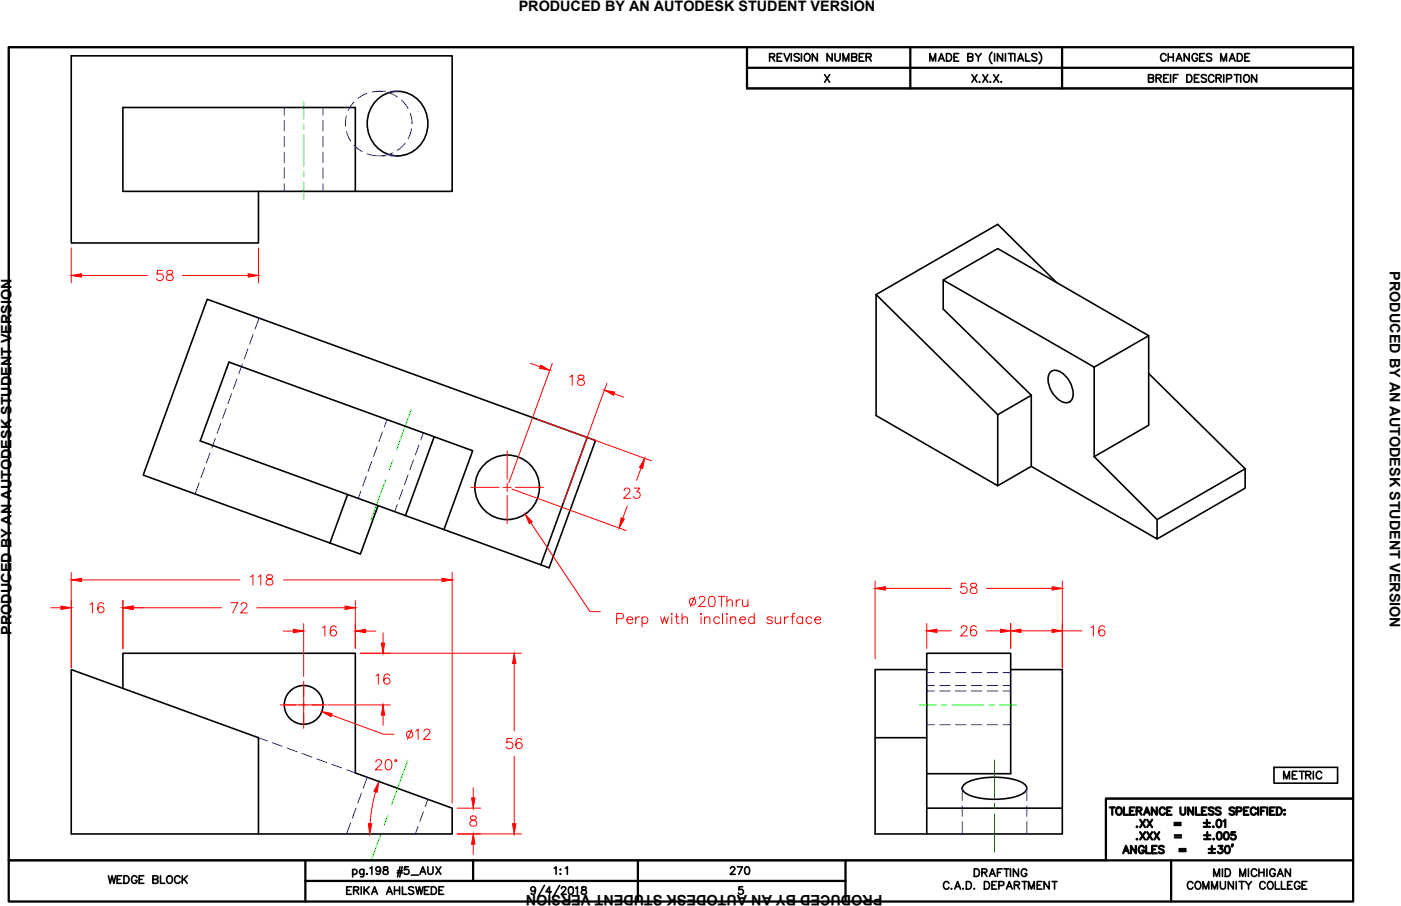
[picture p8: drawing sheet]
<svg xmlns="http://www.w3.org/2000/svg" width="432mm" height="279mm" viewBox="0 0 432 279" stroke-linecap="round" stroke-linejoin="round" font-family="sans-serif">
<!-- layer: OBJECT LINES -->
<g fill="none" stroke="#000" stroke-width=".5">
<path d="M2.7 14.6h227.5v12.7h186.8v219h-76.2v19h-338.1zM286.6 18.9v-2.4l.9 2.4 .9-2.4v2.4M289.3 18.9l.9-2.4 .8 2.4M289.6 18.1h1.1M291.7 16.5h.8a1.25 1.25 0 0 1 .8 1.2 1.25 1.25 0 0 1-.8 1.2h-.8zM294 17.6h.9M295.5 16.5h-1.5v2.4h1.5M298.3 17.6l1.3-.1 .2-.3-.1-.5-1.4-.2v2.4l1.4-.3 .1-.5-.5-.5M300.6 16.5l.9 1.1 .9-1.1M301.5 17.6v1.3M305.8 16.1a2.42 2.42 0 0 0 0 3.5M306.5 16.5v2.4"/>
<path d="M309 16.5v2.4l-1.6-2.4v2.4M309.9 16.5v2.4M310.8 16.5h1.5M311.6 16.5v2.4M312.8 16.5v2.4M313.7 18.9l.9-2.4 .9 2.4M314 18.1h1.1M316.1 16.5v2.4h1.4M319.6 16.8a.88 .88 0 0 0-1.6 .3l.2 .3 1.2 .5a.54 .54 0 0 1 0 .8 1.06 1.06 0 0 1-1.4-.2M320.3 16.1a2.42 2.42 0 0 1 0 3.5M116.3 30.7a9.3 9.3 0 0 1 10.3-1.6 9.3 9.3 0 0 1 5.3 9 9.3 9.3 0 0 1-5.3 9 9.3 9.3 0 0 1-10.3-1.5 10.4 10.4 0 0 1 0-14.9zM254.1 23l1.6 2.4"/>
<path d="M255.7 23l-1.6 2.4M299.6 23l1.5 2.4M301.1 23l-1.5 2.4M301.9 25.1l-.1 .2h.2M302.9 23l1.6 2.4M304.5 23l-1.6 2.4M305.2 25.1l-.1 .2h.3M306.2 23l1.6 2.4M307.8 23l-1.6 2.4M308.6 25.1l-.1 .2h.2M79.7 59v15.9h-57.7v-57.7h117.4v41.8h-101.5v-25.9h71.6v25.9M270 90.8l37.5 37.1"/>
<path d="M290.7 86.4v8.9l27.2 26.6-10.4 6v21.9l-37.5-21.6v-37.4l37.5-21.6 18.2 17.9M290.7 86.4l16.8-9.7 46.5 26.8-16.8 9.7zM323.7 114.8a2.89 2.89 0 0 1 4.2 .6 7.4 7.4 0 0 1 2.5 7.7 2.4 2.4 0 0 1-3.8 .4 7.7 7.7 0 0 1-3.2-8.2zM337.2 113.2v27.6M354 103.5v27.6l-16.8 9.7M354 115.2l29.8 29.4M133.8 134.7l-8.8 24.3M181 134.9l-14.3 39.3M317.8 122v21.8l-10.3 6M107.1 152.5l-5.4 15M116.5 155.9l-5.4 15-9.4-3.4M337.2 140.8l19.4 19.4v6l-38.8-22.4"/>
<path d="M383.8 144.6v5.9l-27.2 15.7M383.8 144.6l-27.2 15.6M136.8 163.3l8.9-24.3-75.1-27.3-8.9 24.3 107.5 39.1 14.3-39.3-119.6-43.5-19.8 54.2 57.6 21M37.9 212.3v-10.8h71.6v36.9l29.9 10.8v8h-117.4v-50.7l57.7 21v29.7M285.6 206.5h-15.9v50.7h57.7v-50.7h-15.9M285.6 201.5h25.9v37.1h-25.9zM269.7 227.5h15.9M285.6 238.6v18.6M392.7 236.6h19.6v4.9h-19.6zM285.6 249.2h41.8M297 242.1a13 13 0 0 1 8-2.4 19.3 19.3 0 0 1 10.5 2 1.57 1.57 0 0 1 1 1.4 1.57 1.57 0 0 1-1 1.4 22.1 22.1 0 0 1-15.5 1.2l-1-.4a3.4 3.4 0 0 1-2.4-2.2zM108.7 268.4a.75 .75 0 0 1 1.1-.1 .75 .75 0 0 1 0 1.1 .75 .75 0 0 1-1.1-.1"/>
<path d="M108.7 268.1v2.3M112.2 268.1v1.8a.61 .61 0 0 1-.4 .5 .61 .61 0 0 1-.7-.1M112.2 268.4a.75 .75 0 0 0-1.2-.1 .75 .75 0 0 0 0 1.1 .75 .75 0 0 0 1.2-.1M113 269.4l-.1 .1h.3M114 267.7l.6-.4v2.3M117.3 268.1a.73 .73 0 0 1-1 .6 .73 .73 0 0 1-.3-1.1 .73 .73 0 0 1 1.2 0l.1 .5a1.09 1.09 0 0 1-.9 1.5l-.5-.3M118.3 267.4v.7l.6 .2a.67 .67 0 0 1 .7 .6 .67 .67 0 0 1-.5 .7h-.5a.67 .67 0 0 1-.6-.7 .67 .67 0 0 1 .7-.6l.7-.2 .1-.5a.87 .87 0 0 0-1.2-.2zM122.4 269.2h1.6M122.5 268.5h1.6M123.3 267.3l-.8 3.1M124 267.3l-.8 3.1M125.9 267.3h-1.2l-.1 1a.82 .82 0 0 1 1.3 0 .82 .82 0 0 1-.2 1.2 .82 .82 0 0 1-1.2-.3"/>
<path d="M126.8 269.9h2.2M129.4 269.6l.9-2.3 .9 2.3M129.8 268.9h1.1M131.9 267.3v1.7a.79 .79 0 0 0 .8 .7 .79 .79 0 0 0 .7-.7v-1.7M134.3 267.3l1.6 2.3M135.9 267.3l-1.6 2.3M165 274.2a.73 .73 0 0 1-1 .7 .73 .73 0 0 1-.3-1.2 .73 .73 0 0 1 1.2 .1 1.24 1.24 0 0 1-.8 2l-.4-.3M167.8 273l-2 3.6M169.9 275h-1.6l1.1-1.5v2.3M170.8 267.7l.6-.4v2.3M172.5 273l-2 3.6M172.6 268.2h.2z"/>
<path d="M172.7 269.4v.2zM173 274l.5-.5 .7 .1 .2 .3-.3 .8-1.2 1.1h1.6M174.3 267.7l.6-.4v2.3M175.5 273.6a.76 .76 0 0 1 1.1 .3l.1 .6a1.01 1.01 0 0 1-.9 1.3 1.49 1.49 0 0 1-.3-2.2zM177.4 273.9l.6-.4v2.3M179.4 273.6a.47 .47 0 0 0 .2 .8l.5 .1a.67 .67 0 0 1 .7 .6 .67 .67 0 0 1-.6 .7h-.5a.67 .67 0 0 1-.5-.7 .67 .67 0 0 1 .7-.6l.4-.1a.47 .47 0 0 0 .2-.8zM228.9 273.5h-1.1l-.1 1a.83 .83 0 0 1 1.2-.1 .83 .83 0 0 1-.1 1.3 .83 .83 0 0 1-1.2-.3"/>
<circle cx="156.3" cy="150.3" r="10"/>
<circle cx="93.6" cy="217.4" r="6"/>
</g>
<!-- layer: HIDDEN -->
<g fill="none" stroke="#00f" stroke-width=".31">
<path d="M87.6 33.1v2.4M87.6 37.1v3.3M99.6 33.1v2.4M99.6 37.1v3.3M106.8 35.7l-.3 3.2M109.1 31.5l-1.8 2.7M113.1 28.8l-2.8 1.6M116.7 28.2h2.1M117.9 28.2l-3.2 .2M119.5 28.6l3 1.3M120.4 28.2h2.1M123.8 30.9l2 2.5"/>
<path d="M126.4 34.9l.6 3.2M126.8 39.7l-1 3.1M127 38.1h.1M87.6 42v3.3M87.6 46.9v3.2M87.6 51.8v3.2M87.6 56.6v2.4M99.6 42v3.3M99.6 46.9v3.2M99.6 51.8v3.2M99.6 56.6v2.4M106.8 40.5l1.3 3"/>
<path d="M109.1 44.8l2.5 2M113.1 47.4l3.2 .7M116.7 48.1h2.1M120.4 48.1h2.1M121.1 47.1l-3.2 .9M124.9 44.2l-2.4 2.1M79.9 98.1l-1.3 3.4M73 116.8l-1.1 3.1M74.7 112.2l-1.1 3.1M76.4 107.7l-1.1 3M78 103.1l-1.1 3M64.7 139.7l-1.1 3.1"/>
<path d="M66.4 135.1l-1.1 3.1M68 130.6l-1.1 3M69.7 126l-1.1 3M71.4 121.4l-1.1 3M116.2 137.7l-1.1 3.1M117.9 133.1l-1.1 3.1M119.3 129.4l-.8 2.2M129.1 137.2l-1.1 3.1M130.5 133.5l-.8 2.2M61.4 148.9l-1.3 3.4M63 144.3l-1.1 3.1M111.2 151.5l-.8 2.2"/>
<path d="M112.9 146.9l-1.1 3M114.6 142.3l-1.1 3.1M122.4 155.6l-.8 2.2M124.1 151l-1.1 3M125.8 146.4l-1.1 3M127.5 141.8l-1.2 3.1M285.6 211.4h2.4M285.6 207.4h2.4M285.6 213.1h2.4M289.6 211.4h3.3M289.6 207.4h3.3M289.6 213.1h3.3"/>
<path d="M294.5 211.4h3.3M294.5 207.4h3.3M294.5 213.1h3.3M299.4 211.4h3.2M299.4 207.4h3.2M299.4 213.1h3.2M304.2 211.4h3.3M304.2 207.4h3.3M304.2 213.1h3.3M309.1 211.4h2.4M309.1 207.4h2.4M309.1 213.1h2.4"/>
<path d="M79.7 227.5l2.7 1M83.9 229l3.1 1.1M88.5 230.7l3 1.1M93.1 232.4l3 1.1M97.6 234l3.1 1.2M102.2 235.7l3.1 1.1M106.8 237.4l2.7 1M113.2 239.7l-1.2 3.4M285.6 223.5h2.4M289.6 223.5h3.3M294.5 223.5h3.3M299.4 223.5h3.2"/>
<path d="M304.2 223.5h3.3M309.1 223.5h2.4M108.1 253.8l-1.3 3.4M109.7 249.2l-1.1 3.1M111.4 244.6l-1.1 3.1M128.8 254.9l-.8 2.3M130.5 250.3l-1.1 3.1M131.9 246.5l-.8 2.3M296.6 243.1v3.8M296.6 248.5v3.3M296.6 253.4v3.8M316.5 243.1v3.8"/>
<path d="M316.5 248.5v3.3M316.5 253.4v3.8"/>
</g>
<!-- layer: CENTERLINE -->
<g fill="none" stroke="#0f0" stroke-width=".31">
<path d="M93.6 31.4v5.3M93.6 38.3v1.6M93.6 41.5v9.8M93.6 52.9v1.6M93.6 56.2v5.2M126.8 126.2l-4.6 12.6M118.9 148l-4.6 12.5M121.1 141.8l-1.1 3.1M283.4 217.4h5.2M290.2 217.4h1.6M293.4 217.4h9.8M304.8 217.4h1.6"/>
<path d="M308.1 217.4h5.1M125.7 234.4l-5.1 13.9M306.5 234.2v11.9M117.3 257.5l-2.9 7.8M119.5 251.4l-1.1 3M306.5 247.7v1.7M306.5 251v11.9"/>
</g>
<!-- layer: DIMENSIONS -->
<g fill="none" stroke="#f00" stroke-width=".31">
<path d="M22 76.5v10.7M79.7 76.5v10.7M25.1 84.9h20.3M50.1 83.4h-1.5l-.2 1.3a1.11 1.11 0 0 1 1.7 0 1.11 1.11 0 0 1-.2 1.7 1.11 1.11 0 0 1-1.7-.5M51.6 83.5a.64 .64 0 0 0 .3 1.1 1.17 1.17 0 0 1 1.2 .4 1.17 1.17 0 0 1 .1 1.2 1.12 1.12 0 0 1-1.2 .3 1.12 1.12 0 0 1-.7-1 1.79 1.79 0 0 1 1.8-1.1l.1-.6a1.18 1.18 0 0 0-1.6-.3zM56.2 84.9h20.3M163.5 112l3 1.1M170.2 112.1l-13.4 36.8M175.6 116.3l.8-.6v3.1M178.3 115.8a.64 .64 0 0 0 .3 1.1 1.16 1.16 0 0 1 1.2 .4 1.16 1.16 0 0 1 .2 1.2 1.12 1.12 0 0 1-1.3 .3 1.12 1.12 0 0 1-.7-1 1.42 1.42 0 0 1 1.5-.9 .65 .65 0 0 0 .3-1.1zM187.1 118.2l-13.4 36.8M156.3 139.1v8.7"/>
<path d="M165.6 129.3l35.2 12.8M189.3 121.4l2.9 1.1M145.1 150.3h8.7M155.1 150.3h2.5M156.3 149v2.6M156.3 152.8v8.7M157.7 150.8l35.3 12.8M158.8 150.3h8.7M192.4 151.3l.1-.5 .5-.3 .9 .2a.72 .72 0 0 1 .1 1l-1.8 2h2.1M193.3 156.1l-1.4 3.8M195.5 150.5h1.7l-.9 1.2a1.06 1.06 0 0 1 .9 1.5 1.06 1.06 0 0 1-1.7 .3l-.3-.4M197.6 144.3l-1.4 3.8"/>
<path d="M22 176.6v29.3M25.1 178.8h48.8M77.2 177.9l.8-.6v3.1M79.6 177.9l.8-.6v3.1M82.3 177.4a.65 .65 0 0 0 .3 1.1 1.17 1.17 0 0 1 1.2 .4 1.17 1.17 0 0 1 .2 1.2 1.13 1.13 0 0 1-1.3 .3 1.13 1.13 0 0 1-.7-1 1.83 1.83 0 0 1 1.8-1.1l.2-.6a1.19 1.19 0 0 0-1.7-.3zM87.4 178.8h48.8M139.4 176.6v71.1M163.6 161.2l18.3 27.4h3.1M269.7 179.2v24M297.8 179.9h-1.5l-.1 1.3a1.12 1.12 0 0 1 1.6 0 1.12 1.12 0 0 1-.2 1.7 1.12 1.12 0 0 1-1.6-.5M327.4 179.2v26.7M15.6 187.4h3.2"/>
<path d="M27.7 186.4l.8-.5v3.1M32 186.3a.92 .92 0 0 0-.9-.5 .92 .92 0 0 0-.8 .6 1.85 1.85 0 0 0 .7 2.6 .98 .98 0 0 0 1.1-.9 .98 .98 0 0 0-.9-1.1 .98 .98 0 0 0-1.1 1M37.9 185.2v14.9M41 187.4h27.3M71.1 185.9h2.1l-1.5 3.1M74.3 186.6l.1-.4 .5-.3 .9 .1a.71 .71 0 0 1 .2 1l-1.9 2h2.2M79.1 187.4h27.3M87.3 194.6h3.1M93.6 192.3v16.3M99.4 193.6l.7-.6v3.2M103.6 193.5a.94 .94 0 0 0-1.4-.3 1.88 1.88 0 0 0 .5 3 .98 .98 0 0 0 1-.9 .98 .98 0 0 0-.9-1.1 .98 .98 0 0 0-1 .9M109.5 185.2v14.8"/>
<path d="M112.7 194.6h3.1M118 195.1v3.2M190.1 190.8h1.3a.83 .83 0 0 0 .8-.8 .83 .83 0 0 0-.8-.8h-1.3v3.1M193.2 191.1h1.8a.97 .97 0 0 0-1.4-.8 .97 .97 0 0 0-.2 1.6 .96 .96 0 0 0 1.6 0M195.9 190.2v2.1M197.1 190.2a1.02 1.02 0 0 0-1.2 .9M197.9 190.7a1.01 1.01 0 0 1 1.5-.2 1.01 1.01 0 0 1 0 1.5 1.01 1.01 0 0 1-1.5-.1M197.9 190.2v3.2M203.6 190.2l.6 2.1 .6-2.1 .6 2.1 .6-2.1M206.9 189.3h.3l-.1 .2zM207.1 190.2v2.1M208.1 190.2h1.1"/>
<path d="M208.6 189.2v2.5l.1 .5 .6 .1M210.2 190.8l.8-.6 .7 .2 .2 1.9M210.2 189.2v3.1M214.1 184.1l-1.3 3M215.5 184.7l.1-.5 .5-.3h.6l.4 .3a.99 .99 0 0 1-.3 1.4l-1.5 1.5h2.1M216.1 189.2v.3zM216.1 190.2v2.1M217.1 190.8l.8-.6 .7 .2 .2 1.9M217.1 190.2v2.1M218.8 184.1a1.03 1.03 0 0 1 1.5 .4 2.6 2.6 0 0 1-.3 2.4 1.03 1.03 0 0 1-1.5-.4 2.6 2.6 0 0 1 .3-2.4zM221.3 183.9h2.1M221.8 190.7a1.01 1.01 0 0 0-1.5-.2 1.01 1.01 0 0 0 0 1.5 1.01 1.01 0 0 0 1.5-.1"/>
<path d="M222.4 183.9v3.2M222.7 189.2v3.1M224 185.6l.8-.6 .8 .1 .1 2M224 189.2v.3zM224 183.9v3.2M224 190.2v2.1M225.1 190.8l.8-.6 .7 .2 .2 1.9M225.1 190.2v2.1M226.9 185v2.1M228 191.1h1.8a.97 .97 0 0 0-1.4-.8 .97 .97 0 0 0-.3 1.6 .95 .95 0 0 0 1.7 0M228.1 185a1.02 1.02 0 0 0-1.2 .9M228.9 185l.1 1.9 .8 .2 .7-.6"/>
<path d="M230.5 185v2.1M232.5 190.7a1.01 1.01 0 0 0-1.5-.2 1.01 1.01 0 0 0 0 1.5 1.01 1.01 0 0 0 1.5-.1M232.5 189.2v3.1M238 190.7a.96 .96 0 0 0-1.6 0l.1 .3 1.4 .4 .1 .5a.95 .95 0 0 1-1.6 0M238.9 190.2l.2 2 .8 .1 .7-.6M240.6 190.2v2.1M241.8 190.2v2.1M243 190.2a1.02 1.02 0 0 0-1.2 .9M243.8 190.2h1M245 189.2l-.6 .1-.2 .5v2.5M247.4 190.7a1.01 1.01 0 0 0-1.5-.2 1.01 1.01 0 0 0 0 1.5 1.01 1.01 0 0 0 1.5-.1M247.4 190.2v2.1"/>
<path d="M250.2 190.7a1.01 1.01 0 0 0-1.5-.2 1.01 1.01 0 0 0 0 1.5 1.01 1.01 0 0 0 1.5-.1M251.1 191.1h1.8a.97 .97 0 0 0-1.3-.8 .97 .97 0 0 0-.3 1.6 .95 .95 0 0 0 1.6 0M272.9 181.5h20.2M285.6 192.3v7.7M288.8 194.5h4.4M296.2 193.7l.2-.4a1.01 1.01 0 0 1 1.3-.2 .73 .73 0 0 1 .2 1.1l-1.8 1.9h2.1M299.3 180a.64 .64 0 0 0 .3 1.1 1.17 1.17 0 0 1 1.2 .4 1.17 1.17 0 0 1 .2 1.2 1.12 1.12 0 0 1-1.3 .3 1.12 1.12 0 0 1-.7-1 1.84 1.84 0 0 1 1.8-1.1l.2-.6a1.16 1.16 0 0 0-1.7-.3zM300.9 193.4a.93 .93 0 0 0-1.4-.3 1.91 1.91 0 0 0 .5 3 .98 .98 0 0 0 1.1-.9 .98 .98 0 0 0-.9-1 .98 .98 0 0 0-1.1 .9M303.9 194.5h4.4M304 181.5h20.3M311.5 192.3v7.7M314.7 194.5h9.6"/>
<path d="M327.4 194.5h6M336.2 193.6l.8-.6v3.1M340.5 193.4a.93 .93 0 0 0-1.4-.3 1.91 1.91 0 0 0 .5 3 .98 .98 0 0 0 1-.9 .98 .98 0 0 0-.9-1 .98 .98 0 0 0-1 .9M86.4 217.4h14.4M93.6 210.2v14.4M101.2 217.4h19.1M111 201.5h49.8M115.9 208.4l.7-.6v3.2M120.1 208.3a.94 .94 0 0 0-1.4-.3 2.47 2.47 0 0 0 0 2.9 .98 .98 0 0 0 1.4-.5 .98 .98 0 0 0-.6-1.3 .98 .98 0 0 0-1.2 .9M158.5 204.6v20.8M102.2 220.5l16 5.9h3.2M115.8 235l.2-.4 .4-.3 .9 .1a.72 .72 0 0 1 .2 1.1l-1.8 1.9h2.1"/>
<path d="M118 220.5v3.2M119.1 234.4a1.03 1.03 0 0 1 1.5 .5 2.58 2.58 0 0 1-.3 2.4 1.03 1.03 0 0 1-1.5-.5 2.64 2.64 0 0 1 .3-2.4zM126.9 225l-1.3 3M128.1 225.5l.8-.6v3.1M130.7 225.6l.1-.4 .5-.3 .9 .1a.7 .7 0 0 1 .1 1.1l-1.8 1.9h2.1M157.8 227.7h-1.5l-.2 1.4a1.12 1.12 0 0 1 1.7 0 1.12 1.12 0 0 1-.2 1.6 1.12 1.12 0 0 1-1.6-.4M158.5 233.3v20.7M160.8 228.2a.93 .93 0 0 0-1.3-.3 1.89 1.89 0 0 0 .4 3 .98 .98 0 0 0 1.1-.9 .98 .98 0 0 0-.9-1.1 .98 .98 0 0 0-1.1 .9M115.8 244.2l-1.2 4.9-.5 4.9M140.9 249.2h7.2M140.9 257.2h19.9M145.1 251.8a.63 .63 0 0 0 .3 1 1.17 1.17 0 0 1 1.2 .4 1.17 1.17 0 0 1 .2 1.3 1.13 1.13 0 0 1-1.3 .3 1.13 1.13 0 0 1-.7-1.1 1.82 1.82 0 0 1 1.8-1l.2-.6a1.21 1.21 0 0 0-1.7-.3z"/>
<path d="M145.9 242.9v3.2M145.9 260.3v3.2"/>
<circle cx="213.4" cy="185.5" r="1.04"/>
<circle cx="122" cy="234.6" r=".3"/>
<circle cx="126.2" cy="226.5" r="1.05"/>
</g>
<g fill="#f00" stroke="#f00" stroke-width=".31">
<path d="M99.2 219.4l3.2 .6-.4 1z"/>
<path d="M145.3 246.1h1.1l-.5 3.1z"/>
<path d="M145.9 257.2l.5 3.1h-1.1z"/>
<path d="M158.5 201.5l.5 3.1h-1z"/>
<path d="M158 254h1l-.5 3.2z"/>
<path d="M117.5 198.3h1.1l-.6 3.2z"/>
<path d="M118 217.4l.6 3.1h-1.1z"/>
<path d="M109.5 194.6l3.2-.5v1z"/>
<path d="M90.4 194.1l3.2 .5-3.2 .5z"/>
<path d="M285.6 194.5l3.2-.5v1.1z"/>
<path d="M308.3 194l3.2 .5-3.2 .6z"/>
<path d="M269.7 181.5l3.2-.6v1.1z"/>
<path d="M324.3 180.9l3.1 .6-3.1 .5z"/>
<path d="M22 84.9l3.1-.5v1.1z"/>
<path d="M76.5 84.4l3.2 .5-3.2 .6z"/>
<path d="M22 178.8l3.1-.5v1.1z"/>
<path d="M136.2 178.3l3.2 .5-3.2 .6z"/>
<path d="M18.8 186.9l3.2 .5-3.2 .6z"/>
<path d="M37.9 187.4l3.1-.5v1.1z"/>
<path d="M106.4 186.9l3.1 .5-3.1 .6z"/>
<path d="M311.5 194.5l3.2-.5v1.1z"/>
<path d="M324.3 194l3.1 .5-3.1 .6z"/>
<path d="M116.7 241.2l-.4 3.1-1-.3z"/>
<path d="M113.5 254h1.1l-.6 3.2z"/>
<path d="M166.7 112.6l2.7 1.6-3.1-.6z"/>
<path d="M186.3 120.3l3.1 .6-.3 1z"/>
<path d="M191.4 159.7l1 .4-1.6 2.8z"/>
<path d="M198.7 141.4l-.6 3.1-1-.4z"/>
<path d="M161.8 158.6l2.2 2.3-.9 .6z"/>
</g>
<!-- layer: BORDER -->
<path d="M2.7 14.6h414.3v263.4h-414.3zM230.2 14.6v12.7h186.8M280.6 14.6v12.7M327.3 14.6v12.7M230.2 20.9h186.8M2.7 265.3h414.3M94.1 265.3v12.7M94.1 271.7h166.5M145.8 265.3v6.4M196.6 265.3v12.7M260.6 265.3v12.7M361 265.3v12.7" fill="none" stroke="#000" stroke-width=".7"/>
<!-- layer: Title Block -->
<g fill="none" stroke="#000" stroke-width=".7">
<path d="M342 249h1.6M342.8 249v2.3M344.2 249.3a.84 .84 0 0 1 1-.3 .84 .84 0 0 1 .5 .9v.5a.87 .87 0 0 1-.8 .9 .87 .87 0 0 1-.9-.9zM346.4 249v2.3h1.3M348.2 250.1h.9M349.7 249h-1.5v2.3h1.5M350.3 250.1l1.3-.1 .2-.3-.1-.5-1.4-.2v2.3M350.4 254.9l-.1 .1h.2M350.4 258.7l-.1 .1h.2M351.1 250.1l.7 1.2M351.4 252.8l1.5 2.3M351.4 256.6l1.5 2.3"/>
<path d="M352.6 251.3l.9-2.3 .8 2.3M352.9 250.5h1.1M352.9 252.8l-1.5 2.3M352.9 256.6l-1.5 2.3M353.6 252.8l1.5 2.3M353.6 256.6l1.5 2.3M355.1 252.8l-1.5 2.3M355.1 256.6l-1.5 2.3M355.8 256.6l1.5 2.3M356.5 249v2.3l-1.5-2.3v2.3M357.3 256.6l-1.5 2.3M359 249.5a.84 .84 0 0 0-.9-.5 .84 .84 0 0 0-.7 .9v.5a.84 .84 0 0 0 .7 .9 .84 .84 0 0 0 .9-.6"/>
<path d="M359.7 250.1h.8M361.1 249h-1.4v2.3h1.4M362 253.8h1.9M362 254.4h1.9M362.1 257.6h1.9M362.1 258.2h1.9M363.8 249v1.6a.77 .77 0 0 0 .8 .7 .77 .77 0 0 0 .7-.7v-1.6M367.7 249v2.3l-1.5-2.3v2.3M368.6 249v2.3h1.3M370.4 250.1h.9M371 253.8h2M371 255h2"/>
<path d="M371.1 257.6h2M371.1 258.8h2M371.9 249h-1.5v2.3h1.5M372 252.8v2M372.1 256.6v2M373.9 254.9l-.1 .1h.2M374 249.3a.86 .86 0 0 0-.8-.3 .86 .86 0 0 0-.7 .5l.2 .4 1.1 .4 .2 .7a1 1 0 0 1-1.5 0M374 258.7l-.1 .1h.3M375.2 252.9a.75 .75 0 0 1 1.1 .3l.1 .6a.98 .98 0 0 1-.8 1.3 1.46 1.46 0 0 1-.4-2.2zM375.3 256.7a.75 .75 0 0 1 1.1 .3l.1 .6a.98 .98 0 0 1-.8 1.3 1.46 1.46 0 0 1-.4-2.2zM376.2 249.3a.86 .86 0 0 0-.8-.3 .86 .86 0 0 0-.7 .5l.2 .4 1.1 .4 .2 .7a1 1 0 0 1-1.5 0M377.1 253.2l.5-.4v2.3"/>
<path d="M377.5 256.7a.75 .75 0 0 1 1.1 .3l.1 .6a.98 .98 0 0 1-.8 1.3 1.46 1.46 0 0 1-.4-2.2zM380.5 249.3a.86 .86 0 0 0-.9-.3 .86 .86 0 0 0-.7 .5l.3 .4 1 .4 .3 .7a1 1 0 0 1-1.6 0M380.7 256.6h-1.1l-.1 1a.81 .81 0 0 1 1.2 0 .81 .81 0 0 1-.1 1.2 .81 .81 0 0 1-1.2-.3M381.1 250.2h1l.5-.4a.58 .58 0 0 0-.5-.8h-1v2.3M383.4 250.1h.9M384.8 249h-1.4v2.3h1.4M387.1 249.5a.84 .84 0 0 0-1-.5 .84 .84 0 0 0-.6 .9v.5a.84 .84 0 0 0 .7 .9 .84 .84 0 0 0 .9-.6M387.8 249v2.3M388.6 250.1h.9M390 249h-1.4v2.3M390.6 249v2.3M391.5 250.1h.8"/>
<path d="M392.9 249h-1.4v2.3h1.4M393.5 249h.8a1.22 1.22 0 0 1 .8 1.1 1.22 1.22 0 0 1-.8 1.2h-.8zM395.8 249.9h.2zM395.9 251.1v.2zM417 246.3h-76.2v19M346.2 263.1l.8-2.2 .9 2.2M346.5 262.4h1.1M350.1 260.9v2.2l-1.5-2.2v2.2M352.6 261.4a.84 .84 0 0 0-1-.5 .84 .84 0 0 0-.6 .8v.6a.82 .82 0 0 0 .8 .9 .82 .82 0 0 0 .8-.9h-.5M353.3 260.9v2.2h1.3M355.1 261.9h.9M356.5 260.9h-1.4v2.2h1.4"/>
<path d="M358.7 261.2a.86 .86 0 0 0-.8-.4 .86 .86 0 0 0-.7 .6l.2 .3 1.1 .5 .2 .6a1 1 0 0 1-1.5 0M363.5 261.8h1.9M363.5 262.5h1.9M372.5 261.8h2M372.5 263h2M373.5 260.9v1.9M375.6 260.9h1.2l-.7 .8a.76 .76 0 0 1 .6 1.3 .76 .76 0 0 1-1.4-.3M377.9 261a.74 .74 0 0 1 1 .3l.2 .5a.99 .99 0 0 1-.9 1.3 1.47 1.47 0 0 1-.3-2.1zM379.9 260.5h-.2h.2l-.2 .6"/>
</g>
<g font-size="5.7">
<text x="236.4" y="20.1">REVISION NUMBER</text>
<text x="356.7" y="20.1">CHANGES MADE</text>
<text x="32.5" y="273.8">WEDGE BLOCK</text>
<text x="224" y="270.9">270</text>
<text x="290" y="275.5">C.A.D. DEPARTMENT</text>
<text x="299.5" y="271.6">DRAFTING</text>
<text x="365.1" y="275.5">COMMUNITY COLLEGE</text>
<text x="373.2" y="271.6">MID MICHIGAN</text>
</g>
<g font-size="5.3">
<text x="353.1" y="26.5">BREIF DESCRIPTION</text>
<text x="394.8" y="241.3">METRIC</text>
<text x="105.8" y="276.9">ERIKA AHLSWEDE</text>
</g>
<g font-size="4.4">
<text x="159.9" y="3.5">PRODUCED BY AN AUTODESK STUDENT VERSION</text>
<text x="428.3" y="83.7" transform="rotate(90 428.3 83.7)">PRODUCED BY AN AUTODESK STUDENT VERSION</text>
<text x="3.5" y="195.8" transform="rotate(-90 3.5 195.8)">PRODUCED BY AN AUTODESK STUDENT VERSION</text>
<text x="272" y="275.9" transform="rotate(180 272 275.9)">PRODUCED BY AN AUTODESK STUDENT VERSION</text>
</g>
</svg>
